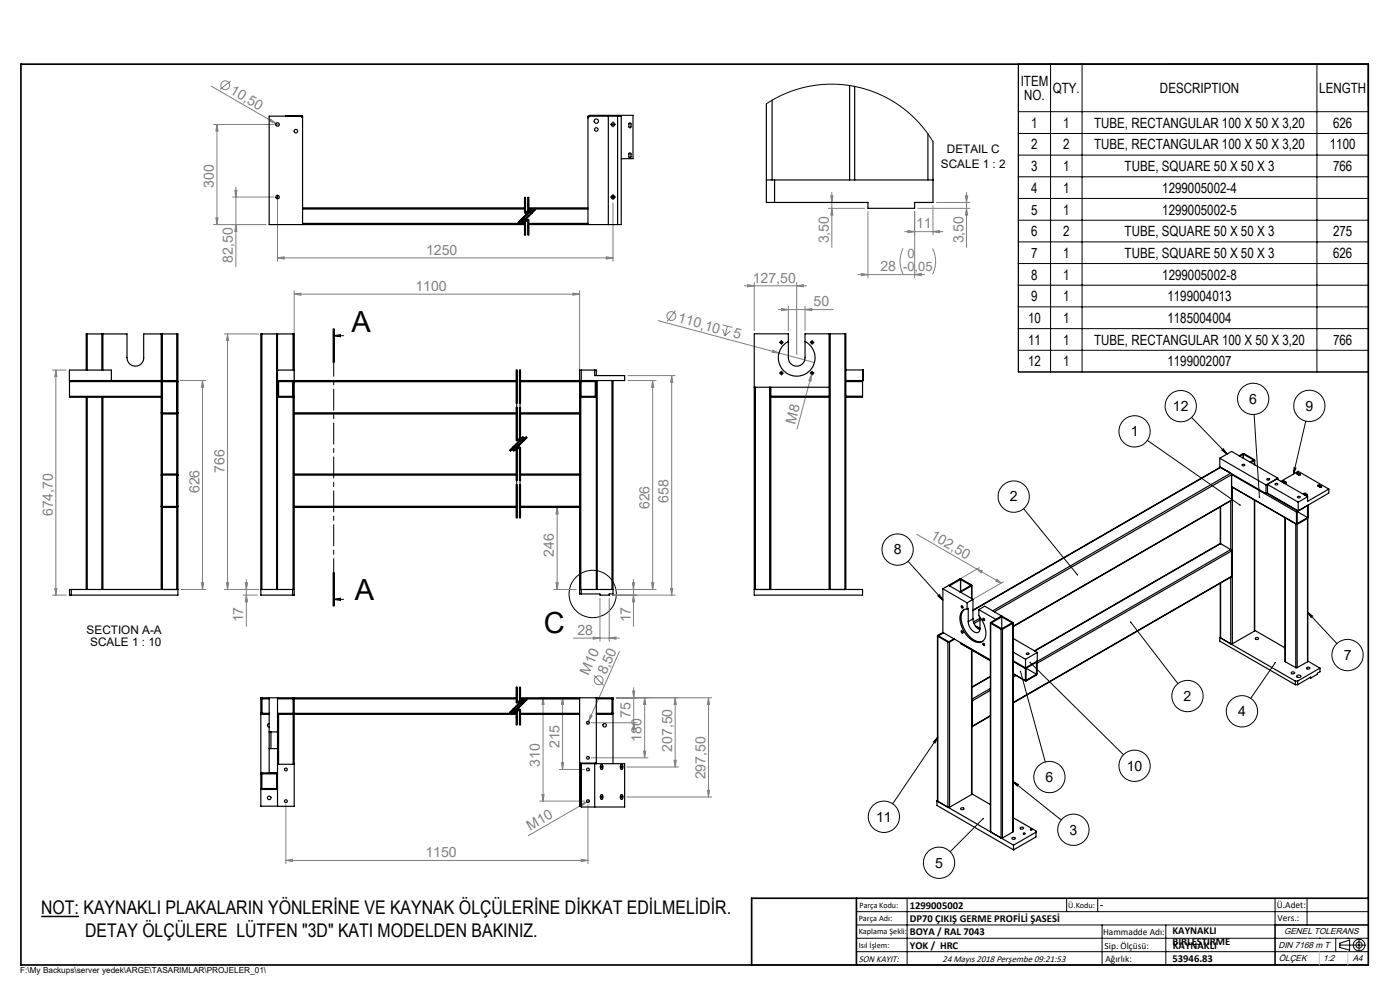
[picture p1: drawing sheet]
<svg xmlns="http://www.w3.org/2000/svg" width="420mm" height="297mm" viewBox="0 0 420 297" stroke-linecap="round" stroke-linejoin="round" font-family="sans-serif">
<g fill="none" stroke="#808080" stroke-width=".3">
<path d="M63.4 25.8l20.3 11.8M64.1 37.3h18.2M65.1 37.3v30M65.1 37.3l.3 2h-.6zM69.2 24.3l-3.2 2.5M81.2 35.8l1.6 1.2-1.9-.7zM69.8 59.1h12.5M70.4 57h.7l-.3 2.1zM70.8 56.1v23.8M249.2 58.7h.7l-.3 2zM249.6 57.7v16.5M289.6 58.7h.7l-.4 2z"/>
<path d="M289.9 57.7v16.5M64.8 65.3h.6l-.3 2zM70.8 67.3l.3 2h-.7zM79.8 67.3h-15.7M83.3 77.3l2-.3v.6zM83.3 60v18.3M83.3 77.3h100.6M181.9 77l2 .3-2 .3zM183.9 60.8v17.5M248.5 62.4h10.9M249.6 62.4l.3 2h-.7zM260.4 63.4v19.9"/>
<path d="M270.9 74.4a8.6 8.6 0 0 0 0 7.8M271.4 69.4h11.5M272.4 69.1l2 .3-2 .3zM274.4 63.4v19.9M275.4 62.4h15.6M279.8 74.4a8.6 8.6 0 0 1 0 7.8M279.9 69.4l2-.3v.6zM279.9 61.7v8.7M280.9 60.7h10.1M289.9 62.4l.4 2h-.7zM88.3 88.2l2-.4v.7zM88.3 87.1v26.3"/>
<path d="M88.3 88.2h85.6M171.9 87.8l2 .4-2 .3zM173.9 87.1v26.3M197.4 96.1l36.3 9.7M202.6 93.1l-2.4 3.2M216.8 97.4l2.9 .7M216.8 98.6l.7 2.1M218.2 97.8l-.7 2.9M219 99.2l-1.5 1.5M223.3 85.7h18.7M224.3 85.3l2 .4-2 .3zM226.3 84.7v14.4"/>
<path d="M233.5 92.8h16.4M234.5 92.5l2 .3-2 .3zM236.5 91.8v7.3M239 85.7l2-.4v.7zM239 84.7v21.6M241.5 92.8l2-.3v.6zM241.5 91.8v7.3M257.4 82.3h20M258.4 81.9l2 .4-2 .3zM274.4 82.3l2-.4v.7zM15.7 110.9h4.1M16.8 110.9l.3 2h-.7z"/>
<path d="M16.8 110.9v67.5M54 114h7.8M60.7 114l.4 2.1h-.7zM60.7 114v62.7M67.3 100.1h10.3M68.3 100.1v76.6M68.3 100.1l.3 2h-.7zM188.4 114h8.4M188.4 112.6h14.1M195.8 114l.3 2.1h-.6zM195.8 114v62.7M201.5 112.6l.3 2h-.6z"/>
<path d="M201.5 112.6v65.8M231.8 105l1.9 .8-2-.2zM233.7 105.8l10.6 2.9M243.5 112.2l-.2 2-.6-.2zM243.5 112.2l-4.4 16.4M243.7 111.4l-.2 .8M167.1 152.1l.4 2h-.7zM167.1 152.1v24.6M15.7 178.4h4.2M16.4 176.4h.7l-.3 2zM54.4 176.7h7.4M60.4 174.7h.7l-.4 2z"/>
<path d="M67.3 176.7h10.3M67.9 174.7h.7l-.3 2zM72.9 178.4h4.4M73.6 174.7h.7l-.4 2zM73.9 178.4l.4 2h-.7zM73.9 173.7v14M166.1 176.7h6.8M166.8 174.7h.7l-.4 2zM180 179.3v12.9M182.8 179.3v12.9M183.8 178.4h18.7M184.6 176.7h12.2"/>
<path d="M189.7 174.7h.7l-.4 2zM190 178.4l.4 2h-.7zM190 173.7v14M195.5 174.7h.6l-.3 2zM201.2 176.4h.6l-.3 2zM275 160.1l18.1 10.5M293.1 170.6l1.6 .5-.3 .6zM293.1 170.6l7.3 4.1M293.8 170.1l-10.2 6M299.1 173.6l1.3 1.1-1.6-.5zM301.1 174.3l-10.3 5.9M172 191.2h13.8"/>
<path d="M178 190.9l2 .3-2 .4zM182.8 191.2l2-.3v.7zM185.8 195.2l-9.2 21M161.9 209.1h11M162.9 209.1v31M162.9 209.1l.3 2h-.6zM168.8 209.1v21.5M168.8 209.1l.3 2h-.6zM176.6 216.2l-.4 .8M177.1 214.3l.6 .2-1.1 1.7zM177.4 216.6h13.7M178.2 202.4l2.8 2.9"/>
<path d="M189.8 207.1h.6l-.3 2zM190.1 206.1v13.5M190.1 216.6l.3 2h-.6zM193.4 209.1v18M193.4 209.1l.3 2h-.6zM202.6 209.1v20.8M202.6 209.1l.3 2h-.7zM212.5 209.1v29.8M212.5 209.1l.4 2h-.7zM213.5 209.1h-28.6M162.6 238.1h.6l-.3 2zM167.8 230.6h7.6"/>
<path d="M168.5 228.6h.6l-.3 2zM176.8 239.9l-.8 .5M177.4 227.1h17M188.1 229.9h15.5M188.1 238.9h25.4M193.1 225.1h.6l-.3 2zM202.2 227.9h.7l-.3 2zM212.2 236.9h.7l-.4 2zM85.8 257.9l2-.4v.7zM85.8 241.1v17.8M85.8 257.9h90.6M161.9 240.1h13.5"/>
<path d="M174.1 241.1l1.9-.7-1.6 1.2zM174.4 257.5l2 .4-2 .3zM176 240.4l-17.5 10.1M176.4 241.1v17.8"/>
<circle cx="67.6" cy="25.6" r="1.32"/>
<circle cx="201.4" cy="94.7" r="1.33"/>
<circle cx="179.6" cy="203.9" r="1.33"/>
</g>
<path d="M12.4 274.7h11.3" fill="none" stroke="#000" stroke-width=".44"/>
<g fill="none" stroke="#000" stroke-width=".3">
<path d="M305.5 19.2h105v92.3h-105zM315.2 19.2v92.3M324.6 19.2v92.3M395.1 19.2v92.3M410.5 19.2v12.6M183.6 37.3h.5M183.9 37.1v.5M305.5 33.5h105M157.3 59.1v4.7M157.5 59.1v4.7l2-1-4 4 2-1v4.7M157.7 59.1v2.4M158.3 59.1v4.7"/>
<path d="M158.5 59.1v4.7l2-1-4 4 2-1v4.7M158.7 59.1v4.7M183.6 59.1h.5M183.9 58.8v.5M305.5 40h105M305.5 46.5h105M305.5 53h105M305.5 59.5h105M157.3 65.8v4.7M157.4 65.6l-2 1M157.6 66l-2 1M157.6 64l2-1-4 3.9"/>
<path d="M157.7 61.5v2.3zM157.7 65.8v4.7M158.3 65.8v4.7M158.4 65.6l-2 1M158.6 66l-2 1M158.7 65.8v4.7M159.4 62.7l-4 4M159.4 62.6l-2 1M160.4 62.7l-4 4M160.4 62.6l-2 1M160.6 63l-2 1M160.6 62.9l-4 4"/>
<path d="M305.5 66h105M305.5 72.5h105M305.5 79h105M99.9 98.6v10M100.1 98.6v10M100.3 98.6v10M305.5 85.5h105M305.5 92h105M305.5 98.5h105M100.1 100.6h3M100.1 100.6l2-.3v.6zM154.8 110.9v10"/>
<path d="M155 110.9v10M155.2 110.9v10M155.8 110.9v10M156 110.9v10M156.2 110.9v10M234 111.9a.4 .4 0 0 1 .4-.5 .4 .4 0 0 1 .4 .5 .4 .4 0 0 1-.5 .3M234 102.7a.4 .4 0 0 1 .4-.4 .4 .4 0 0 1 .4 .4 .4 .4 0 0 1-.5 .3M234.2 111.8h.5M234.2 102.7h.5M234.4 102.4v.5M234.4 111.6v.5M243.2 111.9a.4 .4 0 0 1 .4-.5 .4 .4 0 0 1 .4 .5 .4 .4 0 0 1-.5 .3"/>
<path d="M243.2 102.7a.4 .4 0 0 1 .4-.4 .4 .4 0 0 1 .4 .4 .4 .4 0 0 1-.5 .3M243.3 111.8h.5M243.3 102.7h.5M243.6 102.4v.5M243.6 111.6v.5M305.5 105h105M154.8 122v10M154.8 134v10M154.9 133.9l-2 1M155 122v10l2-1-4 4 2-1v10M155.1 134.2l-2 1M155.2 122v10"/>
<path d="M155.2 134v10M155.8 122v10M155.8 134v10M155.9 133.9l-2 1M156 122v10l2-1-4 4 2-1v10M156.1 134.2l-2 1M156.1 132.2l2-1-4 4M156.2 122v10M156.2 134v10M156.9 130.9l-4 4M156.9 130.9l-2 1M157.1 131.2l-2 1"/>
<path d="M157.1 131.2l-4 4M157.9 130.9l-4 4M157.9 130.9l-2 1M344.2 132l27.8 19.4M357.5 125.1l10.6 11M366.5 134.9l1.6 1.2M367 134.4l1.1 1.7M376.2 124.2l1.6 24.8M391.7 126.2l-3.6 15.9M154.8 145.2v10M155 145.2v10M155.2 145.2v10"/>
<path d="M155.8 145.2v10M156 145.2v10M156.2 145.2v10M307.1 152.5l16.1 19.8M388.2 140l-.1 2.1M388.8 140.2l-.7 1.9M99.9 171.6v10M100.1 179.6l2-.3v.6zM100.1 179.6h3M100.1 171.6v10M100.3 171.6v10zM272.4 168.2l10.5 11.6"/>
<path d="M281.3 178.6l1.6 1.2M281.8 178.1l1.1 1.7M288.4 189.1l.3 .1a.3 .3 0 0 1 .3 .3 .3 .3 0 0 1-.4 .3zM288.4 181.6h.3a.3 .3 0 0 1 .3 .4 .3 .3 0 0 1-.4 .2zM294.9 192.8l.4 .2a.26 .26 0 0 1 .1 .4 .26 .26 0 0 1-.3 .1zM294.9 185.3l.4 .2a.26 .26 0 0 1 .1 .3 .26 .26 0 0 1-.3 .1zM309 198.5l28 27.7M339.2 186.4l14.2 18.5M382.6 198.6l-7.4 10.7M392.3 183.4l8.8 9.5M392.3 183.4l1.5 1.3M392.3 183.4l1.1 1.7"/>
<path d="M154.8 205.9v4.7M154.8 212.6v4.7M154.9 212.4l-2 1M155 205.9v4.7l2-1-4 4 2-1v4.7M155.1 212.8l-2 1M155.2 208.3v2.3zM155.2 205.9v2.4M155.2 212.6v4.7M155.8 205.9v4.7M155.8 212.6v4.7M156 205.9v4.7l2-1-4 4 2-1v4.7M156.1 212.8l-2 1"/>
<path d="M156.2 205.9v4.7M156.2 212.6v4.7M156.9 209.5l-4 4M156.9 209.4l-2 1M157.1 209.8l-2 1M157.1 209.7l-4 4M157.9 209.5l-4 4 2-1.1M157.9 209.4l-2 1M158.1 209.8l-2 1M158.1 209.7l-4 4M306.1 201.2l7.5 27.1M180.2 229.9h.5"/>
<path d="M180.2 238.9h.5M180.5 229.6v.5M180.5 238.6v.5M186.2 229.9h.5M186.2 238.9h.5M186.5 229.6v.5M186.5 238.6v.5M281.3 220.9l-13.5 20M281.3 220.9l-.8 1.8M281.3 220.9l-1.3 1.5M303.8 234.2l14.5 11.5M303.8 234.2l1.8 1"/>
<path d="M303.8 234.2l1.4 1.5M295 245.3l-10 10M256.9 273.2h153.6M256.9 277.2h153.6M272.1 269.2v20M320 269.2v4M329.3 269.2v4M330.6 277.2v12M349.7 277.2v12M382.5 269.2v20M392.1 269.2v8M225.5 289.2h185"/>
<path d="M256.9 281.2h153.6M256.9 285.2h153.6M395.8 281.2h.1M400.7 281.2v4M402 283.2h7.7M402 282.7l2.9-1v3.1l-2.9-.9zM404.4 281.2h.1M407.7 281.3v3.8"/>
<circle cx="376" cy="119.5" r="4.7"/>
<circle cx="340.4" cy="129.3" r="4.7"/>
<circle cx="354.2" cy="121.7" r="4.7"/>
<circle cx="392.8" cy="121.6" r="4.7"/>
<circle cx="304.1" cy="148.8" r="4.7"/>
<circle cx="177.8" cy="178" r="7.1"/>
<circle cx="269.3" cy="164.7" r="4.7"/>
<circle cx="404.3" cy="196.3" r="4.7"/>
<circle cx="356.2" cy="208.6" r="4.7"/>
<circle cx="372.6" cy="213.2" r="4.7"/>
<circle cx="314.8" cy="232.9" r="4.7"/>
<circle cx="340.4" cy="229.5" r="4.7"/>
<circle cx="265.2" cy="244.8" r="4.7"/>
<circle cx="281.7" cy="258.6" r="4.7"/>
<circle cx="307.2" cy="249.9" r=".27"/>
<circle cx="309.4" cy="248.7" r=".25"/>
<circle cx="322" cy="248.7" r="4.7"/>
<circle cx="407.7" cy="283.2" r=".93"/>
<circle cx="407.7" cy="283.2" r="1.74"/>
</g>
<g fill="none" stroke="#000" stroke-width=".3" stroke-dasharray="15.2 1.3 1.3 1.3">
<path d="M183.4 37.3h-.3M183.9 36.8v-.3M183.9 37.8v.3M184.4 37.3h.3M183.4 59h-.3M183.9 58.5v-.2M183.9 59.5v.3M184.4 59h.3M233.9 111.8h-.1M233.9 102.6h-.1M234.4 111.3v-.1M234.4 112.3v.1"/>
<path d="M234.4 102.1v-.1M234.4 103.1v.1M234.9 111.8h.1M234.9 102.6h.1M243.1 111.8h-.1M243.1 102.6h-.1M243.6 111.3v-.1M243.6 112.3v.1M243.6 102.1v-.1M243.6 103.1v.1M244.1 111.8h.1M244.1 102.6h.1"/>
<path d="M180 229.8h-.1M180 238.8h-.1M180.5 230.3v.1M180.5 229.3h.1M180.5 239.3v.1M180.5 238.3h.1M181 229.8h.1M181 238.8h.1M186 229.8h-.1M186 238.8h-.1M186.5 229.3h.1M186.5 230.3v.1"/>
<path d="M186.5 239.3v.1M186.5 238.3h.1M187 229.8h.1M187 238.8h.1"/>
</g>
<path d="M157.5 59.1v4.7M158.5 59.1v4.7M157.5 65.8v4.7M158.5 65.8v4.7M155 205.9v4.7M155 212.6v4.7M156 205.9v4.7M156 212.6v4.7" fill="none" stroke="#000" stroke-width=".3" stroke-dasharray="6.3 1.3 1.3 1.3" stroke-dashoffset="5.9"/>
<g fill="none" stroke="#000" stroke-width=".3" stroke-dasharray="6.3 1.3 1.3 1.3">
<path d="M155.5 66.8l2-1M156.5 66.8l2-1M157.5 63.8l2-1M157.5 64.8l-2 2M158.5 63.8l2-1M158.5 64.8l-2 2M159.5 62.8l-2 2M160.5 62.8l-2 2M153 135l2-1M154 135l2-1M155 132l2-1M155 133l-2 2"/>
<path d="M156 132l2-1M156 133l-2 2M157 131l-2 2M158 131l-2 2M153 213.6l2-1M154 213.6l2-1M155 210.6l2-1M155 211.6l-2 2M156 210.6l2-1M156 211.6l-2 2M157 209.6l-2 2M158 209.6l-2 2"/>
</g>
<path d="M100.1 98.6v83" fill="none" stroke="#000" stroke-width=".3" stroke-dasharray="6.3 1.3 1.3 1.3" stroke-dashoffset="2.3"/>
<path d="M155 110.9v21.1M156 110.9v21.1M155 134v21.2M156 134v21.2" fill="none" stroke="#000" stroke-width=".3" stroke-dasharray="6.3 1.3 1.3 1.3" stroke-dashoffset="2.7"/>
<path d="M410.5 277.2h-28v12" fill="none" stroke="#000" stroke-width=".35"/>
<path d="M6.3 19.2h404.2v270h-404.2zM256.9 269.2v20M410.5 269.2h-185v20" fill="none" stroke="#000" stroke-width=".5"/>
<path d="M392.1 281.2h.1M395.8 285.2v4M404.4 285.2v4" fill="none" stroke="#c0c0c0" stroke-width=".3"/>
<path d="M323.1 172.1l-.1 .3h.4v-.3zM377.7 148.8l-.1 .4h.2v-.2l.2 .2v-.3zM382.4 198.4l.1 .4 .3-.1v-.3zM371.8 151.2v.3h.3l-.1-.1 .2 .1v-.3zM339.1 186.3l-.1 .3h.3l.1-.3h-.3l.1 .1zM294.8 245.2v.3h.3v-.3zM306 201.1v.3h.3v-.4h-.2v.2zM308.9 198.4l-.1 .1a.23 .23 0 0 0 .2 .3 .23 .23 0 0 0 .3-.3 .23 .23 0 0 0-.4-.1l.1 .1z" fill="#000"/>
<g fill="#808080">
<path d="M81.2 35.8l1.6 1.2-1.9-.7z"/>
<path d="M231.8 105l1.9 .8-2-.2z"/>
<path d="M174.1 241.1l1.9-.7-1.6 1.2z"/>
<path d="M177.1 214.3l.6 .2-1.1 1.7z"/>
<path d="M243.5 112.2l-.2 2-.6-.2z"/>
<path d="M16.8 110.9l.3 2h-.7zM16.4 176.4h.7l-.3 2zM60.7 114l.4 2.1h-.7zM60.4 174.7h.7l-.4 2z"/>
<path d="M299.1 173.6l1.3 1.1-1.6-.5zM293.1 170.6l1.6 .5-.3 .6z"/>
<path d="M182.8 191.2l2-.3v.7zM178 190.9l2 .3-2 .4zM274.4 82.3l2-.4v.7zM258.4 81.9l2 .4-2 .3zM279.9 69.4l2-.3v.6zM272.4 69.1l2 .3-2 .3zM239 85.7l2-.4v.7zM224.3 85.3l2 .4-2 .3z"/>
<path d="M83.3 77.3l2-.3v.6zM181.9 77l2 .3-2 .3zM234.5 92.5l2 .3-2 .3zM241.5 92.8l2-.3v.6z"/>
<path d="M171.9 87.8l2 .4-2 .3zM88.3 88.2l2-.4v.7z"/>
<path d="M202.2 227.9h.7l-.3 2zM202.6 209.1l.3 2h-.7zM190.1 216.6l.3 2h-.6zM189.8 207.1h.6l-.3 2zM193.1 225.1h.6l-.3 2zM193.4 209.1l.3 2h-.6z"/>
<path d="M166.8 174.7h.7l-.4 2zM167.1 152.1l.4 2h-.7zM73.9 178.4l.4 2h-.7zM73.6 174.7h.7l-.4 2zM201.2 176.4h.6l-.3 2zM201.5 112.6l.3 2h-.6zM190 178.4l.4 2h-.7zM189.7 174.7h.7l-.4 2zM70.8 67.3l.3 2h-.7zM70.4 57h.7l-.3 2.1z"/>
<path d="M67.9 174.7h.7l-.3 2zM68.3 100.1l.3 2h-.7zM195.5 174.7h.6l-.3 2zM195.8 114l.3 2.1h-.6z"/>
<path d="M212.5 209.1l.4 2h-.7zM212.2 236.9h.7l-.4 2zM168.8 209.1l.3 2h-.6zM168.5 228.6h.6l-.3 2zM162.9 209.1l.3 2h-.6zM162.6 238.1h.6l-.3 2z"/>
<path d="M65.1 37.3l.3 2h-.6zM64.8 65.3h.6l-.3 2zM289.6 58.7h.7l-.4 2zM289.9 62.4l.4 2h-.7zM249.2 58.7h.7l-.3 2zM249.6 62.4l.3 2h-.7z"/>
<path d="M85.8 257.9l2-.4v.7zM174.4 257.5l2 .4-2 .3z"/>
</g>
<g fill="none" stroke="#000" stroke-width=".35">
<path d="M85.8 34.8l5-.1v32.6M90.3 34.8l.5 .5M90.5 34.8h.3M90.5 34.8h-9.7v32.5h76.7M90.5 34.8v.2M176.4 35.3l.5-.7h13v13h-3.5M176.7 34.8h-.3v32.5M176.7 34.8h9.7v32.5h-27.9M176.7 34.8v.2M182.5 34.8v32.5M185.3 34.8v32.5M188.7 36.9l.4-.1 .2 .2v1a.32 .32 0 0 1-.3 .3 .32 .32 0 0 1-.3-.3z"/>
<path d="M229.9 31.1v29.6h30.5v1.7h14v-1.7h5.5v-18.3M231.6 30v23.9M254.9 25.6v28.3M256.4 25.9v28M83.3 58.5v1.1M188.7 45.9l.4-.1 .2 .2v1a.32 .32 0 0 1-.3 .3 .32 .32 0 0 1-.3-.3zM229.9 53.9h50M232.4 53.9v6.8M278.4 40.1v13.8M90.8 62.6h66.7M90.8 67h66.7M90.8 62.3h66.7"/>
<path d="M158.5 62.6h17.9M158.5 67h17.9M158.5 62.3h17.9M20.8 114h27.6M20.8 114v-3.1h12.6v3.1M20.8 118.8v.3h27.6M20.8 114v.4M20.8 114.4h27.6M20.8 118.8h27.6M20.8 114.4v4.4M25.9 119.1v57.6M26.2 100.1h-.3v10.8"/>
<path d="M26.2 100.1h4.4M26.2 100.1v10.8M26.2 119.1v57.6M30.6 100.1h.3M30.6 100.1v10.8M30.6 119.1v57.6M30.9 100.1h7.2v7.1a2.5 2.5 0 0 0 2.5 2.5 2.5 2.5 0 0 0 2.5-2.5v-7.1h5.3M30.9 100.1v10.8M30.9 119.1v57.6M48.4 100.1h.3M48.4 114v.4M48.4 100.1v13.9"/>
<path d="M48.4 114.4v62.3M48.7 114l-.3 .4M48.7 114.4v9.4M48.7 114h4.3M48.7 114.4h4.3M48.7 100.1h4.3M48.7 100.1v13.9M53 114.4h.1M53 114l.4 .4M53 100.1h.4v78.3h-32.6v-1.7h32.6M53 100.1v13.9M53.1 114.4l-.1 9.4"/>
<path d="M78.6 100.1h-.4v78.3h10.1v-26.3M78.6 100.1h4.4M78.6 100.1v76.6M83 100.1h.3M83 100.1v76.6M83.3 118.8l.1 .3h4.7l.2-.3M83.3 114h71.7M83.3 110.9h5M83.3 100.1h4.6M83.3 100.1v76.6M83.6 114l-.3 .4M83.6 114.4h4.3v4.4h-4.3z"/>
<path d="M87.9 100.1h.4v14.3M87.9 100.1v10.8M87.9 114.4v4.4M87.9 119.1v57.6M87.9 114l.4 .4M88.3 114.4h66.7M88.3 114.4v9.3M156 114.4h17.9M173.9 118.8l.3 .3M173.9 114.4v9.3M174.2 114l-.3 .4M174.2 114.4h4.4v4.4h-4.4z"/>
<path d="M174.2 119.1v57.6M174.4 110.9v3.1M178.4 110.9v1.7h9v1.4h-31.4M178.6 114l.3 .4M178.9 112.6v-1.7h-5v3.5M178.9 118.8l-.2 .3h-4.5M178.9 114v62.7M179.2 114v62.7M183.6 114v62.7M183.9 114v64h-1.1v.4h-2.8v-.4h-6.1v-25.9M226.3 116.1h.3M226.6 116.1v60.6"/>
<path d="M226.6 116.1h4.3M230.9 116.1h.3M230.9 116.1v60.6M231.2 119.1h17.5M231.2 116.1v60.6M231.2 116.1h17.5M231.2 118.7h17.5M236.5 102.3a5.5 5.5 0 0 0-1.8 8.4 5.5 5.5 0 0 0 8.6 0 5.5 5.5 0 0 0-1.8-8.4M248.7 100h.4M248.7 100h-7.2v7.2a2.5 2.5 0 0 1-2.5 2.5 2.5 2.5 0 0 1-2.5-2.5v-7.2h-10.2v78.4h32.5v-1.7h-32.5M248.7 100v76.7M249.1 100h4.4"/>
<path d="M249.1 100v76.7M253.5 100h.3v76.7M253.5 100v76.7M253.8 110.9h5.2v3.1h-5.2M253.8 114.4h5M253.8 118.7h5M258.8 114v.4M258.8 118.7v.4h-5M258.8 114.4v4.3M258.8 110.9v3.1M48.4 123.7l.3 .4M48.7 123.8h4.3"/>
<path d="M48.7 124.1h4.3M48.7 124.1v18M53.1 123.7h.1M53 124.1v18M53.4 123.7l-.4 .4M88.3 123.7v.4M88.3 123.7h66.7M88.3 124.1h66.7M88.3 124.1v18M156 123.7h17.9M156 124.1h17.9M173.9 123.7v.4"/>
<path d="M173.9 124.1v18M365.9 137.3v2.6l13.9 8M365.9 137.3l13.9 8M365.9 137.3l3.6-2 13.8 8M371.7 136.6l1.4-.7 3.2 1.9v.2M372.6 139.3l.4-.2a.32 .32 0 0 1 .4 .1 .32 .32 0 0 1-.1 .5 .32 .32 0 0 1-.4-.1zM373 136.1h.1M373 136.1l-1.1 .6M373 136.1v1.2M373 136.1l3.1 1.8M373 136.1v1.3M376.1 137.9h.1"/>
<path d="M376.1 137.9l-1.1 .6M376.3 138l-1.1 .6M376.3 138v1.2M376.4 137.9v1.4M48.4 151.7l.3 .4M48.7 142.1l-.3 .3M48.7 142.4v9.4M48.7 142.1h4.3M48.7 151.8h4.3M48.7 152.1h4.3M48.7 142.4h4.3M48.7 152.1v24.6"/>
<path d="M53 142.4h.1M53.1 151.7h.1M53 142.1l.4 .3M53 142.4v9.4M53 152.1v24.6M53.4 151.7l-.4 .4M88.3 142.1v.3M88.3 151.7v.4M88.3 142.1h66.7M88.3 142.4h66.7M88.3 151.7h66.7M88.3 152.1h66.7"/>
<path d="M88.3 142.4v9.3M156 142.1h17.9M156 142.4h17.9M156 151.7h17.9M156 152.1h17.9M173.9 142.1v.3M173.9 151.7v.4M173.9 142.4v9.3M366.1 140h.1M366.1 151.9v11M366.2 140.1l-74.3 42.7M366.2 140.1l3 1.7"/>
<path d="M366.2 151.9v11M366.2 140.1l-74.3 42.9M369.2 141.8l.3 .5-71.2 41M369.2 150.1v14.6M369.2 141.8l-71.4 41.3M369.5 149.9l-65.5 37.9M369.5 142.2v7.7M369.5 142.2l19.4 11.3M369.5 149.9l-65.5 37.8M369.5 142v.2M369.7 146v46.9M376.3 149.9v39.3"/>
<path d="M376.4 149.9l-.1 39.3M379.8 145.3v2.6M380 147.8l9.1 5.3M380.1 143.5h.7l-.3 .4a.29 .29 0 0 1-.3 0 .29 .29 0 0 1-.1-.4zM380.3 145.2l9.2 5.3M380.3 145.2l2.8-1.6 9.2 5.3M380.3 145.2v2.6l9.2 5.3M380.3 147.7l-.5 .2M382.6 145v-.1a.38 .38 0 0 1 .6-.1 .38 .38 0 0 1-.1 .6 .38 .38 0 0 1-.5-.2zM383.3 143.3l-3.5 2M383.3 143.3v.4M384.3 144.2l5.2-3 9.1 5.4"/>
<path d="M385.2 144.2l-.1-.1a.25 .25 0 0 0-.3 0 .25 .25 0 0 0-.1 .4l.9 .3h.3l-.1-.3M385.2 144.2l.6 .3M385.2 144.2v.5M385.5 155.2l.1 43.1M385.6 155.2v43.1M385.8 144.5v.3M388.7 157v43.1M388.9 157.1l.2 .1M388.9 157.1l-19.4-11.3 19.5 11.4M388.9 153.5v3.6M389.1 153.1l-.2 .4M389.1 153.3l3.2-1.8v3.6"/>
<path d="M389.1 153.3v3.6l3.2-1.8M389.1 157.2v42.9M389.1 153.3l3.2 1.8M389.2 148.9l.4-.2a.32 .32 0 0 1 .4 .1 .32 .32 0 0 1-.1 .5 .32 .32 0 0 1-.4-.1zM389.3 153l-.2 .1M389.5 141.7l-.6 .2 .8 .5h.3l.1-.3M389.5 141.7v.6M389.5 150.5v2.6M389.5 141.7l.6 .4M390.1 142.1v.2M391.6 147.8l-.6 .2 .8 .5 .4-.1v-.2M391.6 147.8l.6 .4"/>
<path d="M391.6 147.8v.6M392.2 148.2v.2M392.3 155.4l-3.2 1.8M392.3 155.4v42.9M392.3 148.9l-2.8 1.6M392.3 155.3v42.9M392.5 151.4v3.6l-.2 .4M395.8 145.4l-.5 .2 .9 .5 .3-.2-.1-.1M395.8 145.4l.6 .4M395.8 145.4v.5M396.4 145.8v.2M398.6 146.6l-6.3 3.6v-1.3"/>
<path d="M398.6 146.6v1.2l-9.1 5.3M21.4 176.7v1.7M78.2 176.7h10.1M87.8 176.7v1.7M173.9 176.7h10M174.4 176.7v1.3M282.9 176.5l7.2 4.2M282.9 176.5v13M288.1 173.7h.1M288.1 173.7l-3.2 1.9-.3-.2 7.3 4.2M288.2 173.7l3 1.7M288.2 173.7l-.1 3.5"/>
<path d="M291.2 175.4v.1M291.2 175.5l-3.3 1.8 .2 .2 3.4-1.9M291.5 175.6v-.3l-3.5-1.8-5.1 3M291.5 175.6v3.8M291.6 175.4v4.1M291.9 179.6l-1.8 1.1M291.9 179.6v5.9M366.1 174.8l.1 16.4M366.2 162.9l-55.9 32.1M366.2 162.9l3 1.8M366.2 174.7v16.5M366.2 162.9l-55.8 32.2"/>
<path d="M369.2 164.7l.3 .4M369.2 164.7l-58.2 33.5 .1 3.9-3.3 2-.2-.1M369.2 173v19.9M369.5 172.7l-65.5 38M369.5 165.1v7.6M369.5 165.1l-58.4 33.7M369.5 172.7l-65.5 37.8M281.2 190.5l.1 49.7M281.3 190.7l3.1 1.7M281.3 190.7v49.5M281.6 190.5v.1M281.6 190.6l3 1.7"/>
<path d="M282.9 189.5l-1.6 .9v.3M282.9 189.5l14.2 8.3M283.1 189.6l-1.5 .9M284.4 192.4h.5M284.4 192.4v49.5M284.6 192.3h.1M284.9 192.4v49.5M286.2 191.4l-1.5 .9M286.4 191.6l-1.5 .8M288.1 192.8l9 5.2M288.1 192.6v.2M288.1 192.8l9 5.1"/>
<path d="M288.5 189.1l.3 .2v.4l-.3-.2zM288.5 181.6l.3 .3v.3l-.3-.2zM289.3 182.7a4.2 4.2 0 0 0-.4 4.9 6.4 6.4 0 0 0 5.4 4.7l.5-.1M290.1 182.5a2.69 2.69 0 0 0-2.1 3.7 7.6 7.6 0 0 0 5.4 6.3 2.52 2.52 0 0 0 2.3-3.3l-.5-2-.8-1.6a3.2 3.2 0 0 1-.7-2.9M290.1 180.7v1.8M290.1 182.5l.4-.2v4M290.5 186.3a3.1 3.1 0 0 0 2.9 3.2l.5-.5 .1-.7M291.5 194.8v43.3M291.6 194.8l-.1 43.3M291.6 194.9h.1M291.9 185.5l.2 1 .5 1.1 1.4 1.1M291.9 185.5l-1.4 .8"/>
<path d="M292.6 187.5l1.4 .8M292.7 187.7l1.3 .8M293.7 182.7l5.1 3M293.7 182.7l1.7-1 5.1 2.9M294 185v3.3M294 185.3l-2 1.1M294 185.8l-1.8 1.1M295 185.3l.2 .1a.27 .27 0 0 1 .2 .3 .27 .27 0 0 1-.2 .2zM297.1 186.7l.1 62.6v-62.5M297.2 186.8l3.1 1.8M300.3 188.6h.4M300.3 184.7h.4l3.1 1.8v.3"/>
<path d="M300.3 188.6v62.5h.4M300.5 184.6l-3.3 1.9v.3M300.5 184.9l-3.1 1.8 3.1 1.8M300.5 184.9l3.1 1.8-3.1 1.8M300.5 184.6v.1M300.5 184.9v3.6M300.7 188.6v62.5M303.8 186.8l-3.1 1.8M303.8 186.8v62.5M304 186.7l-.2 62.6M304 191.3l7.2 4.2M304 195.4l3.7 2.2"/>
<path d="M304 198l3.7 2.2M304 198.3l3.6 2.1M307.7 197.6v2.6M308 195.8l.3-.1a.25 .25 0 0 1 .4 .1 .25 .25 0 0 1-.2 .3l-.1 .1a.28 .28 0 0 1-.4-.1 .28 .28 0 0 1 0-.3zM311.2 195.5v2.6l-3.5 2.1M311.2 195.5l-3.5 2.1M365.9 191.1l22.7 13M365.9 191.1v1.1l22.7 13M366.1 191l-.2 .1M366.2 191.2l3 1.7M369.2 192.9h.5M376.3 189.2l-6.6 3.7"/>
<path d="M376.4 188.9l9.1 5.3M376.6 191.2l.2-.1a.43 .43 0 0 1 .7-.1 .43 .43 0 0 1 0 .7 .43 .43 0 0 1-.7-.1zM385.6 198.3l3.1 1.8M392.3 198.3l-3.2 1.8M392.3 198.2v.1M392.3 198.1l3.7 2.1M78.2 213.8l.3 .3h2.3M78.6 209.1l-.4 .4M78.6 213.8h.1M78.6 213.8h2.2M80.8 219.4v5M80.8 216.8a.51 .51 0 0 0-.6 .6 .51 .51 0 0 0 .6 .5"/>
<path d="M80.8 209.4h-2.2v4.4M80.8 219.4h2.5M80.8 209.1v10.3M81.3 219.4v5M83.3 209.4h4.6v4.4h-4.6M83.3 219.4v5M83.3 209.1v10.3M83.6 214.1v15M87.9 209.1l.4 .4M88.3 213.8l-.2 .3h-4.8M88.3 214.1h-.4v15M88.3 209.1v.4"/>
<path d="M88.3 213.8v.3M88.3 209.5v4.3M88.3 214.1h66.7M88.3 213.8h66.7M88.3 209.5h66.7M155 209.1h-76.8v32.5h10.1v-27.5M156 209.1h27.9v19.8M156 214.1h17.9M156 213.8h17.9M156 209.5h17.9M173.9 209.1v32.5h.3M178.9 209.4l4.7 .1v4.3h-4.7"/>
<path d="M178.9 209.1v19.8M183.6 209.1l.3 .4M183.9 213.8l-.2 .3h-4.8M291.6 209.7l.1 .3M291.7 217.6l-.1 .2M291.7 210v7.6M297.1 202.7l-5.5 3.2M297.1 214.6l-5.5 3.2M297.1 206.3l-5.5 3.2M297.1 206.9l-5.4 3.1M297.1 214.5l-5.4 3.1M297.1 202.8l-5.5 3.2"/>
<path d="M304 202l3.7 2.1M304 201.9l3.6 2.1M304.3 202.2l-.3 .2M304.8 202.5l-.8 .4M307.6 200.4v3.6M307.7 200.1l-.1 .3M307.8 200.3v3.6l3.1-1.8M307.8 200.3l3.1-1.8v3.6M307.8 200.3l3.1 1.8M387.5 201.4h.1a.45 .45 0 0 1 .7-.1 .45 .45 0 0 1 0 .7 .45 .45 0 0 1-.7-.1l-.3-.1zM388.6 204.1h.7M388.6 204.1v1.1"/>
<path d="M388.6 205.2h.7M388.7 200.1h.4M389 202.5l.5-.2a.49 .49 0 0 1 .7 .1 .49 .49 0 0 1-.1 .6 .49 .49 0 0 1-.7 0l-.4-.2zM389.3 204.1v1.1M392.1 200h.5a.35 .35 0 0 1 .3 .5 .35 .35 0 0 1-.6 0 .28 .28 0 0 1-.3-.1 .28 .28 0 0 1 .1-.4zM393 203.1l.2 .1M393.2 203.2v-.3l-3.9 2.3M396 200.2l-6.7 3.9M396 200.2v1.1l-.8 .5v.3l-2 1.1M78.2 236.3l.3 .3h4.6l.2-.3M78.6 231.9h4.4v4.4h-4.4zM80.8 224.4v7.2"/>
<path d="M80.8 224.4h2.5M83 231.6l.3 .3M83.3 231.6h-4.8l-.3 .3M83.3 224.4v17.2M83.3 229.1h5M173.9 228.7h5M174.2 228.7v12.9M174.4 228.9h13v13h-13zM178.4 228.9v13M178.6 228.7v.2M180.2 238.2l.4-.1 .2 .2v1a.32 .32 0 0 1-.3 .3 .32 .32 0 0 1-.3-.3zM180.2 229.2l.4-.1 .2 .2v1a.32 .32 0 0 1-.3 .3 .32 .32 0 0 1-.3-.3z"/>
<path d="M186.2 229.2l.3-.1 .3 .2v1a.32 .32 0 0 1-.3 .3 .32 .32 0 0 1-.3-.3zM186.2 238.2l.3-.1 .3 .2v1a.32 .32 0 0 1-.3 .3 .32 .32 0 0 1-.3-.3zM281.2 240h-.1M291.5 238.1l-6.6 3.8M291.6 237.9l5.5 3.2M174.2 241.6h.2M281.1 240l23 13.3M281.1 240v1.4l23 13.3M281.3 240.2l3.1 1.7M284.4 241.9h.5M288.2 242.3l.2-.2a.43 .43 0 0 1 .7 0 .43 .43 0 0 1 0 .6 .43 .43 0 0 1-.7-.1zM303.6 251.1l.2-.1a.43 .43 0 0 1 .6-.1 .43 .43 0 0 1 0 .7 .43 .43 0 0 1-.6-.1l-.2-.1z"/>
<path d="M303.8 249.3l-3.1 1.8M304 245.1l6.8 3.9v1.8l-6.7 3.9M304.1 253.3v1.4M306 248.1l.3-.2a.43 .43 0 0 1 .6 0 .43 .43 0 0 1 0 .6 .43 .43 0 0 1-.6 0zM307 249.8h.5l-.3 .2zM310.8 249.4l-6.7 3.9"/>
<circle cx="83.3" cy="37.3" r=".53"/>
<circle cx="88.8" cy="39.3" r=".53"/>
<circle cx="178.9" cy="38.8" r=".53"/>
<circle cx="178.9" cy="36.3" r=".64"/>
<circle cx="183.9" cy="37.3" r=".53"/>
<circle cx="83.3" cy="59.1" r=".53"/>
<circle cx="183.9" cy="59.1" r=".53"/>
<circle cx="234.4" cy="111.8" r=".34"/>
<circle cx="234.4" cy="102.7" r=".34"/>
<circle cx="243.6" cy="102.6" r=".34"/>
<circle cx="243.6" cy="111.8" r=".34"/>
<circle cx="295.2" cy="193.1" r=".28"/>
<circle cx="176.4" cy="216.6" r=".42"/>
<circle cx="181.4" cy="217.4" r=".53"/>
<circle cx="80.8" cy="239.1" r=".53"/>
<circle cx="85.8" cy="230.6" r=".42"/>
<circle cx="176.4" cy="230.6" r=".42"/>
<circle cx="176.4" cy="227.1" r=".42"/>
<circle cx="85.8" cy="240.1" r=".42"/>
<circle cx="176.4" cy="240.1" r=".42"/>
<circle cx="309.4" cy="248.7" r=".2"/>
</g>
<path d="M48.7 142.4h4.4l-.1 9.4-4.3-.1zM48.4 142.2v9.6l.2 .3 4.6-.1 .2-.2v-9.5l-.3-.2zM48.7 114.4h4.4l-.1 9.4h-4.3zM48.5 114.1l-.1 .2v9.5l.2 .3 4.6-.1 .2-.2v-9.5l-.3-.3z" fill-rule="evenodd" fill="#000"/>
<path d="M229.9 31.1l2.9-1.8 3.6-1.6 3.9-1.3 3-.7 3.3-.4 3.8-.1 3.7 .3 3.6 .7 5.8 1.9 3.2 1.6 3.2 2 2.5 1.9 3.1 2.9 2.2 2.7 2.2 3.2" fill="none" stroke="#000" stroke-width=".3"/>
<g font-size="8.7">
<text x="105.5" y="99.6">A</text>
<text x="106.4" y="179.8">A</text>
<text x="163.2" y="189.7">C</text>
</g>
<g font-size="5.6">
<text x="12.4" y="274">NOT: KAYNAKLI PLAKALARIN YÖNLERİNE VE KAYNAK ÖLÇÜLERİNE DİKKAT EDİLMELİDİR.</text>
<text x="25.6" y="280.7">DETAY ÖLÇÜLERE LÜTFEN &quot;3D&quot; KATI MODELDEN BAKINIZ.</text>
</g>
<g font-size="4.2" fill="#808080">
<text x="68.8" y="27.9" transform="rotate(30 68.8 27.9)">10,50</text>
<text x="64.1" y="56.4" transform="rotate(-90 64.1 56.4)">300</text>
<text x="274.8" y="68.4">11</text>
<text x="127.8" y="76.3">1250</text>
<text x="248.6" y="73" transform="rotate(-90 248.6 73)">3,50</text>
<text x="289" y="73" transform="rotate(-90 289 73)">3,50</text>
<text x="69.8" y="78.7" transform="rotate(-90 69.8 78.7)">82,50</text>
<text x="264.1" y="81.3">28 -0,05</text>
<text x="124.6" y="87.2">1100</text>
<text x="225.8" y="84.7">127,50</text>
<text x="244.1" y="91.8">50</text>
<text x="203.2" y="96.6" transform="rotate(15 203.2 96.6)">110,10</text>
<text x="219.8" y="101.1" transform="rotate(15 219.8 101.1)">5</text>
<text x="238.5" y="127.2" transform="rotate(-75 238.5 127.2)">M8</text>
<text x="67.3" y="141.6" transform="rotate(-90 67.3 141.6)">766</text>
<text x="59.8" y="147.8" transform="rotate(-90 59.8 147.8)">626</text>
<text x="15.8" y="154.7" transform="rotate(-90 15.8 154.7)">674,70</text>
<text x="194.9" y="152.6" transform="rotate(-90 194.9 152.6)">626</text>
<text x="200.6" y="150.8" transform="rotate(-90 200.6 150.8)">658</text>
<text x="278.9" y="161.2" transform="rotate(30 278.9 161.2)">102,50</text>
<text x="166.2" y="166.9" transform="rotate(-90 166.2 166.9)">246</text>
<text x="73" y="186.5" transform="rotate(-90 73 186.5)">17</text>
<text x="173.2" y="190.3">28</text>
<text x="189.1" y="186.5" transform="rotate(-90 189.1 186.5)">17</text>
<text x="176.6" y="202.6" transform="rotate(-66 176.6 202.6)">M10</text>
<text x="181.8" y="202.4" transform="rotate(-66 181.8 202.4)">8,50</text>
<text x="189.2" y="215.1" transform="rotate(-90 189.2 215.1)">75</text>
<text x="167.8" y="224.3" transform="rotate(-90 167.8 224.3)">215</text>
<text x="192.5" y="222.4" transform="rotate(-90 192.5 222.4)">180</text>
<text x="201.6" y="225.3" transform="rotate(-90 201.6 225.3)">207,50</text>
<text x="162" y="229.9" transform="rotate(-90 162 229.9)">310</text>
<text x="211.6" y="233.6" transform="rotate(-90 211.6 233.6)">297,50</text>
<text x="159.1" y="249" transform="rotate(-30 159.1 249)">M10</text>
<text x="127.6" y="256.9">1150</text>
</g>
<g font-size="4.2">
<text x="306.2" y="25.8">ITEM</text>
<text x="315.9" y="27.9">QTY.</text>
<text x="348" y="27.9">DESCRIPTION</text>
<text x="395.8" y="27.9">LENGTH</text>
<text x="307.3" y="30">NO.</text>
<text x="309.4" y="38.3">1</text>
<text x="318.9" y="38.3">1</text>
<text x="328.2" y="38.3">TUBE, RECTANGULAR 100 X 50 X 3,20</text>
<text x="399.9" y="38.3">626</text>
<text x="309.4" y="44.8">2</text>
<text x="318.9" y="44.8">2</text>
<text x="328.2" y="44.8">TUBE, RECTANGULAR 100 X 50 X 3,20</text>
<text x="399" y="44.8">1100</text>
<text x="309.4" y="51.3">3</text>
<text x="318.9" y="51.3">1</text>
<text x="337.4" y="51.3">TUBE, SQUARE 50 X 50 X 3</text>
<text x="399.9" y="51.3">766</text>
<text x="309.4" y="57.8">4</text>
<text x="318.9" y="57.8">1</text>
<text x="348.7" y="57.8">1299005002-4</text>
<text x="309.4" y="64.3">5</text>
<text x="318.9" y="64.3">1</text>
<text x="348.7" y="64.3">1299005002-5</text>
<text x="309.4" y="70.8">6</text>
<text x="318.9" y="70.8">2</text>
<text x="337.4" y="70.8">TUBE, SQUARE 50 X 50 X 3</text>
<text x="399.9" y="70.8">275</text>
<text x="309.4" y="77.3">7</text>
<text x="318.9" y="77.3">1</text>
<text x="337.4" y="77.3">TUBE, SQUARE 50 X 50 X 3</text>
<text x="399.9" y="77.3">626</text>
<text x="309.4" y="83.8">8</text>
<text x="318.9" y="83.8">1</text>
<text x="348.7" y="83.8">1299005002-8</text>
<text x="309.4" y="90.3">9</text>
<text x="318.9" y="90.3">1</text>
<text x="350.2" y="90.3">1199004013</text>
<text x="308.4" y="96.8">10</text>
<text x="318.9" y="96.8">1</text>
<text x="350.2" y="96.8">1185004004</text>
<text x="308.4" y="103.3">11</text>
<text x="318.9" y="103.3">1</text>
<text x="328.2" y="103.3">TUBE, RECTANGULAR 100 X 50 X 3,20</text>
<text x="399.9" y="103.3">766</text>
<text x="308.4" y="109.8">12</text>
<text x="318.9" y="109.8">1</text>
<text x="350.2" y="109.8">1199002007</text>
<text x="351.9" y="123.1">12</text>
<text x="374.8" y="121">6</text>
<text x="391.6" y="123.1">9</text>
<text x="339.2" y="130.7">1</text>
<text x="303" y="150.2">2</text>
<text x="268.1" y="166.1">8</text>
<text x="403.1" y="197.7">7</text>
<text x="355.1" y="210">2</text>
<text x="371.4" y="214.6">4</text>
<text x="338" y="230.9">10</text>
<text x="313.7" y="234.3">6</text>
<text x="262.8" y="246.2">11</text>
<text x="320.9" y="250.1">3</text>
<text x="280.6" y="260">5</text>
</g>
<text font-size="3.9" fill="#808080" x="272.2" y="77.4">0</text>
<g font-size="3.5">
<text x="284.1" y="45.9">DETAIL C</text>
<text x="282.3" y="50.4">SCALE 1 : 2</text>
<text x="26" y="190.1">SECTION A-A</text>
<text x="27.1" y="193.6">SCALE 1 : 10</text>
</g>
<g font-size="3.2">
<text x="272.9" y="272.3">1299005002</text>
<text x="330" y="272.2">-</text>
<text x="272.9" y="280.3">BOYA / RAL 7043</text>
<text x="272.9" y="276.3">DP70 ÇIKIŞ GERME PROFİLİ ŞASESİ</text>
<text x="351.8" y="280">KAYNAKLI</text>
<text x="272.9" y="284.4">YOK / HRC</text>
<text x="351.8" y="283.2">BIRLESTIRME</text>
<text x="351.9" y="284.3">KAYNAKLI</text>
<text x="351.8" y="288.3">53946.83</text>
</g>
<g font-size="2.8">
<text x="383" y="272.2">Ü.Adet:</text>
<text x="330.9" y="280.3">Hammadde Adı:</text>
<text x="383.3" y="276">Vers.:</text>
<text x="331.4" y="284.3">Sip. Ölçüsü:</text>
<text x="257.6" y="288.3">SON KAYIT:</text>
<text x="282.8" y="288.3">24 Mayıs 2018 Perşembe 09:21:53</text>
<text x="331.6" y="288.3">Ağırlık:</text>
</g>
<g font-size="2.6">
<text x="385.2" y="279.9">GENEL TOLERANS</text>
<text x="383.5" y="284">DIN 7168 m T</text>
<text x="383.6" y="288.1">ÖLÇEK</text>
<text x="396.9" y="288.1">1:2</text>
<text x="405.8" y="288.1">A4</text>
</g>
<g font-size="2.5">
<text x="257.9" y="272">Parça Kodu:</text>
<text x="320.5" y="272">Ü.Kodu:</text>
<text x="257.6" y="280">Kaplama Şekli:</text>
<text x="257.6" y="276">Parça Adı:</text>
<text x="257.6" y="284.1">Isıl İşlem:</text>
<text x="6.1" y="291.6">F:\My Backups\server yedek\ARGE\TASARIMLAR\PROJELER_01\</text>
</g>
</svg>
